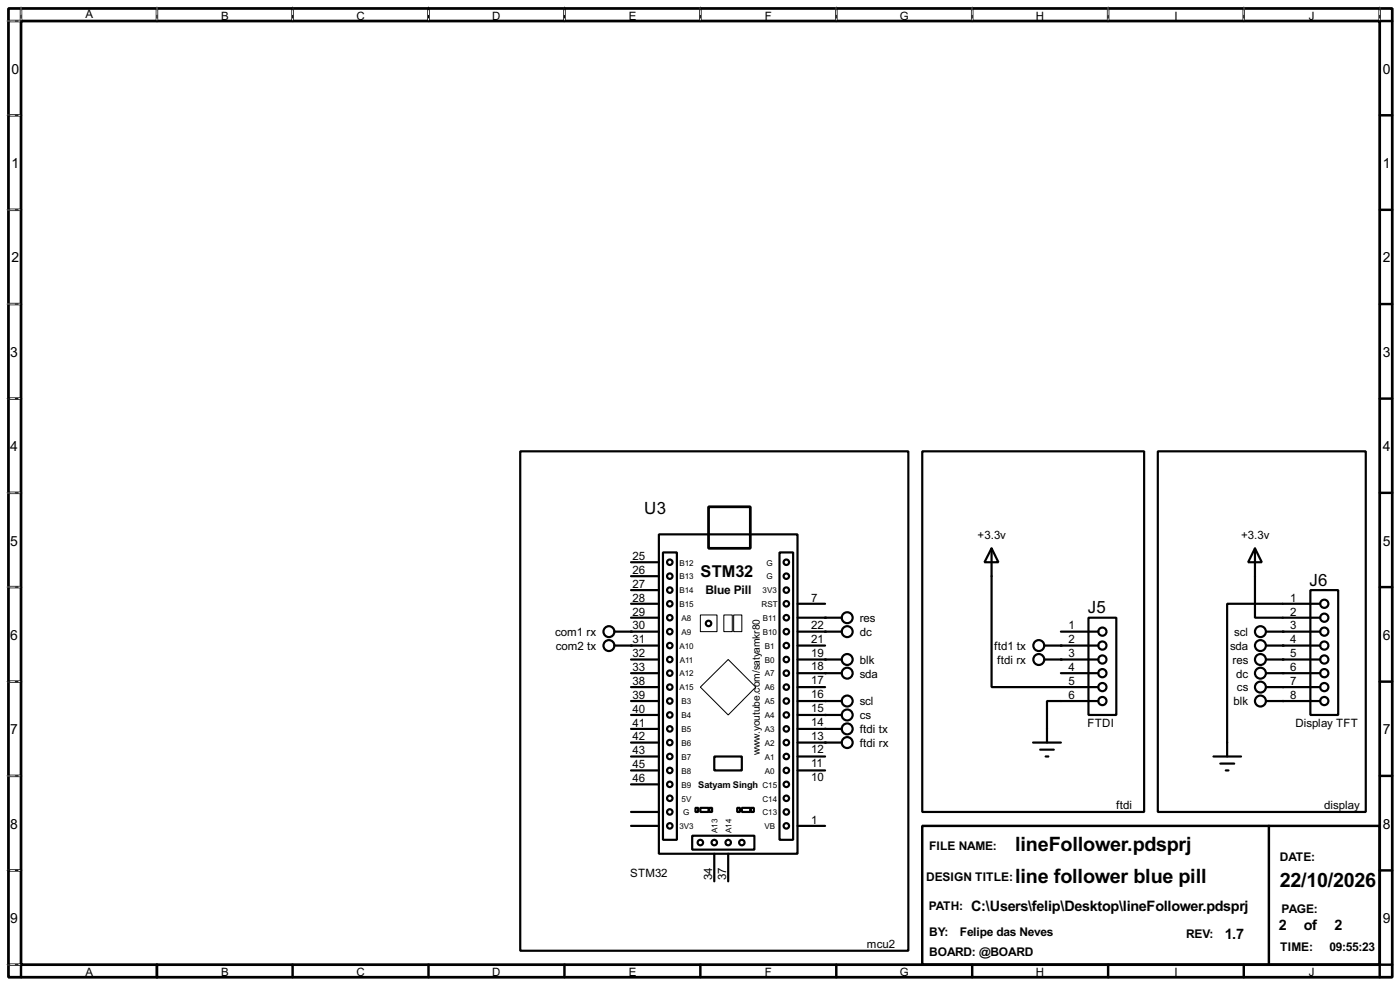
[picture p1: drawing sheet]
<svg xmlns="http://www.w3.org/2000/svg" width="256mm" height="180mm" viewBox="0 0 256 180" stroke-linecap="round" stroke-linejoin="round" font-family="sans-serif">
<path d="M1.6 1.6h253.5v177.3h-253.5zM3.9 3.9h248.9v172.7h-248.9zM129.8 92.8h7.7v7.6h-7.7z" fill="none" stroke="#000" stroke-width=".5"/>
<g fill="none" stroke="#000" stroke-width=".45">
<path d="M3.9 1.6v2.3h-2.3M28.8 1.6v2.3M53.6 1.6v2.3M78.5 1.6v2.3M103.4 1.6v2.3M128.3 1.6v2.3M153.2 1.6v2.3M178.1 1.6v2.3M203 1.6v2.3M227.9 1.6v2.3M252.8 1.6v2.3h2.3M1.6 21.1h2.3"/>
<path d="M1.6 38.4h2.3M252.8 21.1h2.3M252.8 38.4h2.3M1.6 55.7h2.3M252.8 55.7h2.3M1.6 73h2.3M252.8 73h2.3M1.6 90.2h2.3M252.8 90.2h2.3M1.6 107.5h2.3M252.8 107.5h2.3M1.6 124.8h2.3"/>
<path d="M252.8 124.8h2.3M1.6 142h2.3M1.6 159.3h2.3M169 151.2h83.8v25.4h-83.8zM232.5 151.2v25.4M252.8 142h2.3M252.8 159.3h2.3M1.6 176.6h2.3v2.3M28.8 176.6v2.3M53.6 176.6v2.3M78.5 176.6v2.3M103.4 176.6v2.3"/>
<path d="M128.3 176.6v2.3M153.2 176.6v2.3M178.1 176.6v2.3M203 176.6v2.3M227.9 176.6v2.3M255.1 176.6h-2.3v2.3"/>
</g>
<g fill="none" stroke="#fff" stroke-width=".18">
<path d="M1.3 3.9h2.3M3.9 1.3v2.3M28.8 1.3v2.3M53.6 1.3v2.3M78.5 1.3v2.3M103.4 1.3v2.3M128.3 1.3v2.3M153.2 1.3v2.3M178.1 1.3v2.3M203 1.3v2.3M227.9 1.3v2.3M252.8 1.3v2.3"/>
<path d="M1.3 21.1h2.3M1.3 38.4h2.3M1.3 55.7h2.3M1.3 73h2.3M1.3 90.2h2.3M1.3 107.5h2.3M1.3 124.8h2.3M1.3 142h2.3M1.3 159.3h2.3M1.3 176.6h2.3"/>
</g>
<g fill="none" stroke="#000" stroke-width=".18" stroke-dasharray=".5 1">
<path d="M1.3 3.9h2.3M3.9 1.3v2.3M28.8 1.3v2.3M53.6 1.3v2.3M78.5 1.3v2.3M103.4 1.3v2.3M128.3 1.3v2.3M153.2 1.3v2.3M178.1 1.3v2.3M203 1.3v2.3M227.9 1.3v2.3M252.8 1.3v2.3"/>
<path d="M1.3 21.1h2.3M1.3 38.4h2.3M1.3 55.7h2.3M1.3 73h2.3M1.3 90.2h2.3M1.3 107.5h2.3M1.3 124.8h2.3M1.3 142h2.3M1.3 159.3h2.3M1.3 176.6h2.3"/>
</g>
<g fill="#000">
<circle cx="115.6" cy="118.2" r=".2"/>
<circle cx="115.6" cy="115.6" r=".2"/>
<circle cx="151.2" cy="115.6" r=".2"/>
<circle cx="151.2" cy="113.1" r=".2"/>
<circle cx="194.4" cy="118.2" r=".2"/>
<circle cx="235" cy="115.6" r=".2"/>
<circle cx="235" cy="118.2" r=".2"/>
<circle cx="151.2" cy="135.9" r=".2"/>
<circle cx="151.2" cy="120.7" r=".2"/>
<circle cx="151.2" cy="123.2" r=".2"/>
<circle cx="151.2" cy="133.4" r=".2"/>
<circle cx="151.2" cy="130.9" r=".2"/>
<circle cx="151.2" cy="128.3" r=".2"/>
<circle cx="194.4" cy="120.7" r=".2"/>
<circle cx="235" cy="120.7" r=".2"/>
<circle cx="235" cy="123.2" r=".2"/>
<circle cx="235" cy="128.3" r=".2"/>
<circle cx="235" cy="125.8" r=".2"/>
</g>
<g fill="none" stroke="#000" stroke-width=".4">
<path d="M95.3 82.6h71.1v91.4h-71.1zM120.7 97.8h25.4v58.5h-25.4zM169 82.6h40.6v66h-40.6zM212.1 82.6h38.1v66h-38.1zM112.6 115.6h8.1M112.6 118.2h8.1M115.6 113.1h5.1M115.6 110.5h5.1M115.6 102.9h5.1M115.6 105.5h5.1M115.6 108h5.1M121.5 101.1h2.5v52.6h-2.5z"/>
<path d="M142.8 101.1h2.5v52.6h-2.5zM146.1 115.6h8.1M146.1 118.2h5.1M146.1 113.1h8.1M146.1 110.5h5.1M181.7 100.4l1.2 2.5h-2.5zM181.7 100.4v25.4h19.5M191.3 118.2h9.9M194.4 115.6h6.8M199.4 113.1h5.1v17.8h-5.1zM229.9 100.4l1.3 2.5h-2.5zM229.9 100.4v12.7h12"/>
<path d="M232 115.6h9.9M232 118.2h9.9M240.1 108h5.1v22.9h-5.1zM241.9 110.5h-17.1v28M115.6 120.7h5.1M115.6 123.2h5.1M115.6 128.3h5.1M115.6 130.9h5.1M115.6 133.4h5.1M115.6 135.9h5.1M115.6 138.5h5.1M115.6 125.8h5.1"/>
<path d="M130.9 138.5h5v2.5h-5zM146.1 120.7h8.1M146.1 123.2h8.1M146.1 128.3h8.1M146.1 130.9h8.1M146.1 133.4h8.1M146.1 135.9h8.1M146.1 138.5h5.1M146.1 125.8h5.1M189.3 135.9h5.1M190.6 137.2h2.5M191.3 120.7h9.9"/>
<path d="M191.6 138.5h.5M194.4 123.2h6.8M201.2 128.3h-9.4v7.6M222.3 138.5h5.1M223.6 139.8h2.5M232 120.7h9.9M232 123.2h9.9M232 128.3h9.9M232 125.8h9.9M115.6 148.6h5.1M115.6 151.2h5.1M115.6 141h5.1"/>
<path d="M115.6 143.6h5.1M126.8 153h11.4v2.5h-11.4zM127.4 147.9h.5v.7h-.5zM128.3 147.9h1.5v.7h-1.5zM130 147.9h.5v.7h-.5zM130.9 156.3v5M133.4 156.3v5M135.1 147.9h.5v.7h-.5zM135.9 147.9h1.6v.7h-1.6zM137.6 147.9h.5v.7h-.5zM146.1 151.2h5.1M146.1 141h5.1"/>
<path d="M224.6 141h.5"/>
<circle cx="111.5" cy="115.6" r="1"/>
<circle cx="111.5" cy="118.2" r="1"/>
<circle cx="122.7" cy="110.5" r=".5"/>
<circle cx="122.7" cy="102.9" r=".5"/>
<circle cx="122.7" cy="108" r=".5"/>
<circle cx="122.7" cy="115.6" r=".5"/>
<circle cx="122.7" cy="105.5" r=".5"/>
<circle cx="122.7" cy="118.2" r=".5"/>
<circle cx="122.7" cy="113.1" r=".5"/>
<circle cx="129.8" cy="114.1" r=".5"/>
<circle cx="144" cy="102.9" r=".5"/>
<circle cx="144" cy="110.5" r=".5"/>
<circle cx="144" cy="105.5" r=".5"/>
<circle cx="144" cy="113.1" r=".5"/>
<circle cx="144" cy="115.6" r=".5"/>
<circle cx="144" cy="118.2" r=".5"/>
<circle cx="144" cy="108" r=".5"/>
<circle cx="155.2" cy="115.6" r="1"/>
<circle cx="155.2" cy="113.1" r="1"/>
<circle cx="190.3" cy="118.2" r="1"/>
<circle cx="201.9" cy="118.2" r=".75"/>
<circle cx="201.9" cy="115.6" r=".75"/>
<circle cx="230.9" cy="118.2" r="1"/>
<circle cx="230.9" cy="115.6" r="1"/>
<circle cx="242.6" cy="115.6" r=".75"/>
<circle cx="242.6" cy="110.5" r=".75"/>
<circle cx="242.6" cy="118.2" r=".75"/>
<circle cx="242.6" cy="113.1" r=".75"/>
<circle cx="122.7" cy="123.2" r=".5"/>
<circle cx="122.7" cy="135.9" r=".5"/>
<circle cx="122.7" cy="130.9" r=".5"/>
<circle cx="122.7" cy="138.5" r=".5"/>
<circle cx="122.7" cy="133.4" r=".5"/>
<circle cx="122.7" cy="128.3" r=".5"/>
<circle cx="122.7" cy="120.7" r=".5"/>
<circle cx="122.7" cy="125.8" r=".5"/>
<circle cx="144" cy="133.4" r=".5"/>
<circle cx="144" cy="123.2" r=".5"/>
<circle cx="144" cy="130.9" r=".5"/>
<circle cx="144" cy="128.3" r=".5"/>
<circle cx="144" cy="138.5" r=".5"/>
<circle cx="144" cy="120.7" r=".5"/>
<circle cx="144" cy="125.8" r=".5"/>
<circle cx="144" cy="135.9" r=".5"/>
<circle cx="155.2" cy="130.9" r="1"/>
<circle cx="155.2" cy="135.9" r="1"/>
<circle cx="155.2" cy="120.7" r="1"/>
<circle cx="155.2" cy="123.2" r="1"/>
<circle cx="155.2" cy="133.4" r="1"/>
<circle cx="155.2" cy="128.3" r="1"/>
<circle cx="190.3" cy="120.7" r="1"/>
<circle cx="201.9" cy="120.7" r=".75"/>
<circle cx="201.9" cy="128.3" r=".75"/>
<circle cx="201.9" cy="123.2" r=".75"/>
<circle cx="201.9" cy="125.8" r=".75"/>
<circle cx="230.9" cy="125.8" r="1"/>
<circle cx="230.9" cy="128.3" r="1"/>
<circle cx="230.9" cy="120.7" r="1"/>
<circle cx="230.9" cy="123.2" r="1"/>
<circle cx="242.6" cy="120.7" r=".75"/>
<circle cx="242.6" cy="125.8" r=".75"/>
<circle cx="242.6" cy="123.2" r=".75"/>
<circle cx="242.6" cy="128.3" r=".75"/>
<circle cx="122.7" cy="143.6" r=".5"/>
<circle cx="122.7" cy="151.2" r=".5"/>
<circle cx="122.7" cy="148.6" r=".5"/>
<circle cx="122.7" cy="146.1" r=".5"/>
<circle cx="122.7" cy="141" r=".5"/>
<circle cx="128.3" cy="154.2" r=".5"/>
<circle cx="130.8" cy="154.2" r=".5"/>
<circle cx="133.4" cy="154.2" r=".5"/>
<circle cx="135.9" cy="154.2" r=".5"/>
<circle cx="144" cy="146.1" r=".5"/>
<circle cx="144" cy="141" r=".5"/>
<circle cx="144" cy="143.6" r=".5"/>
<circle cx="144" cy="148.6" r=".5"/>
<circle cx="144" cy="151.2" r=".5"/>
</g>
<path d="M128.3 112.6h3.1v3h-3.1zM132.6 112.6h1.6v3h-1.6zM134.4 112.6h1.5v3h-1.5zM128.3 125.8l5.1-5.1 5.1 5.1-5.1 5.1z" fill="none" stroke="#000" stroke-width=".18"/>
<g font-size="4.1">
<text x="186" y="155.8">lineFollower.pdsprj</text>
<text x="186" y="161.7">line follower blue pill</text>
<text x="234.5" y="162.4">22/10/2026</text>
</g>
<g font-size="3.5">
<text x="118" y="94.1">U3</text>
<text x="239.9" y="107.2">J6</text>
<text x="199.3" y="112.3">J5</text>
</g>
<text font-size="3.4" x="128.4" y="105.7">STM32</text>
<g font-size="3">
<text x="177.9" y="166.7">C:\Users\felip\Desktop\lineFollower.pdsprj</text>
<text x="224.4" y="171.8">1.7</text>
<text x="234.3" y="170.3">2</text>
<text x="238.9" y="170.3">of</text>
<text x="244.5" y="170.3">2</text>
</g>
<g font-size="2.9">
<text x="2.1" y="13.5">0</text>
<text x="253.4" y="13.5">0</text>
<text x="2.1" y="30.7">1</text>
<text x="253.4" y="30.7">1</text>
<text x="2.1" y="48">2</text>
<text x="253.4" y="48">2</text>
<text x="1.9" y="65.3">3</text>
<text x="253.4" y="65.3">3</text>
<text x="1.9" y="82.5">4</text>
<text x="253.4" y="82.5">4</text>
<text x="1.9" y="99.9">5</text>
<text x="253.4" y="99.9">5</text>
<text x="1.9" y="117.1">6</text>
<text x="253.4" y="117.1">6</text>
<text x="1.9" y="134.4">7</text>
<text x="253.4" y="134.4">7</text>
<text x="1.9" y="151.7">8</text>
<text x="253.4" y="151.7">8</text>
<text x="1.9" y="168.9">9</text>
<text x="253.4" y="168.9">9</text>
</g>
<g font-size="2.5">
<text x="129.2" y="108.8">Blue Pill</text>
<text x="170.2" y="155.6">FILE NAME:</text>
<text x="169.7" y="161.2">DESIGN TITLE:</text>
<text x="234.5" y="157.7">DATE:</text>
<text x="170.1" y="166.5">PATH:</text>
<text x="234.8" y="167.1">PAGE:</text>
<text x="170.2" y="171.4">BY:</text>
<text x="175.8" y="171.4">Felipe das Neves</text>
<text x="217.3" y="171.6">REV:</text>
<text x="170.2" y="175">BOARD: @BOARD</text>
<text x="234.5" y="174.1">TIME:</text>
<text x="243.6" y="174.1">09:55:23</text>
</g>
<g font-size="2.4">
<text x="15.6" y="3.4">A</text>
<text x="40.5" y="3.6">B</text>
<text x="65.3" y="3.6">C</text>
<text x="90.2" y="3.6">D</text>
<text x="115.2" y="3.6">E</text>
<text x="140.1" y="3.6">F</text>
<text x="164.8" y="3.6">G</text>
<text x="189.8" y="3.6">H</text>
<text x="215.1" y="3.6">I</text>
<text x="239.8" y="3.6">J</text>
<text x="179.1" y="98.6">+3.3v</text>
<text x="227.4" y="98.6">+3.3v</text>
<text x="115.9" y="102.5">25</text>
<text x="115.9" y="105.1">26</text>
<text x="115.9" y="107.6">27</text>
<text x="115.9" y="112.7">29</text>
<text x="115.9" y="110.1">28</text>
<text x="148.6" y="110.1">7</text>
<text x="157.5" y="113.9">res</text>
<text x="236.4" y="110.1">1</text>
<text x="236.4" y="112.7">2</text>
<text x="101.7" y="116.4">com1 rx</text>
<text x="101.8" y="119">com2 tx</text>
<text x="115.9" y="115.2">30</text>
<text x="115.9" y="117.8">31</text>
<text x="148.6" y="117.6">21</text>
<text x="148.6" y="115.1">22</text>
<text x="157.5" y="116.4">dc</text>
<text x="182.2" y="119">ftd1 tx</text>
<text x="195.8" y="115.2">1</text>
<text x="195.8" y="117.8">2</text>
<text x="225.4" y="119">sda</text>
<text x="226.1" y="116.4">scl</text>
<text x="236.4" y="115.2">3</text>
<text x="236.4" y="117.8">4</text>
<text x="115.9" y="120.3">32</text>
<text x="115.9" y="122.8">33</text>
<text x="115.9" y="125.4">38</text>
<text x="148.6" y="125.2">17</text>
<text x="148.6" y="122.7">18</text>
<text x="148.6" y="120.2">19</text>
<text x="157.5" y="121.5">blk</text>
<text x="157.5" y="124">sda</text>
<text x="182.7" y="121.5">ftdi rx</text>
<text x="195.8" y="120.3">3</text>
<text x="195.8" y="122.8">4</text>
<text x="195.8" y="125.4">5</text>
<text x="225.8" y="121.5">res</text>
<text x="226.5" y="124">dc</text>
<text x="236.4" y="120.3">5</text>
<text x="236.4" y="122.8">6</text>
<text x="236.4" y="125.4">7</text>
<text x="115.9" y="127.9">39</text>
<text x="115.9" y="130.5">40</text>
<text x="148.6" y="130.3">15</text>
<text x="148.6" y="127.8">16</text>
<text x="157.5" y="129.1">scl</text>
<text x="157.5" y="131.7">cs</text>
<text x="195.8" y="127.9">6</text>
<text x="226" y="129.1">blk</text>
<text x="226.6" y="126.6">cs</text>
<text x="236.4" y="127.9">8</text>
<text x="115.9" y="133">41</text>
<text x="115.9" y="135.5">42</text>
<text x="148.6" y="137.9">12</text>
<text x="148.6" y="135.4">13</text>
<text x="148.6" y="132.9">14</text>
<text x="157.5" y="134.2">ftdi tx</text>
<text x="157.5" y="136.7">ftdi rx</text>
<text x="199.2" y="133.1">FTDI</text>
<text x="237.3" y="133.1">Display TFT</text>
<text x="115.9" y="140.6">45</text>
<text x="115.9" y="143.2">46</text>
<text x="115.9" y="138.1">43</text>
<text x="148.6" y="143">10</text>
<text x="148.6" y="140.5">11</text>
<text x="204.5" y="148.1">ftdi</text>
<text x="242.6" y="148.1">display</text>
<text x="148.6" y="150.8">1</text>
<text x="115.4" y="160.6">STM32</text>
<text x="130.5" y="161.1" transform="rotate(-90 130.5 161.1)">34</text>
<text x="133" y="161.1" transform="rotate(-90 133 161.1)">37</text>
<text x="158.8" y="173.5">mcu2</text>
<text x="15.6" y="178.7">A</text>
<text x="40.5" y="178.7">B</text>
<text x="65.3" y="178.7">C</text>
<text x="90.2" y="178.7">D</text>
<text x="115.2" y="178.7">E</text>
<text x="140.1" y="178.7">F</text>
<text x="164.8" y="178.7">G</text>
<text x="189.8" y="178.7">H</text>
<text x="215.1" y="178.7">I</text>
<text x="239.8" y="178.7">J</text>
</g>
<text font-size="2.1" x="139.2" y="138.3" transform="rotate(-90 139.2 138.3)">www.youtube.com/satyamkr80</text>
<text font-size="1.9" x="127.9" y="144.3">Satyam Singh</text>
<g font-size="1.7">
<text x="124.5" y="103.5">B12</text>
<text x="124.5" y="106.1">B13</text>
<text x="140.4" y="106.1">G</text>
<text x="140.4" y="103.5">G</text>
<text x="124.5" y="108.6">B14</text>
<text x="124.5" y="111.1">B15</text>
<text x="124.9" y="113.7">A8</text>
<text x="139.5" y="111.1">RST</text>
<text x="139.7" y="108.6">3V3</text>
<text x="139.8" y="113.7">B11</text>
<text x="124.5" y="118.8">A10</text>
<text x="124.9" y="116.2">A9</text>
<text x="139.7" y="116.2">B10</text>
<text x="140.1" y="118.8">B1</text>
<text x="124.5" y="123.8">A12</text>
<text x="124.5" y="121.3">A11</text>
<text x="140.1" y="123.8">A7</text>
<text x="140.1" y="121.3">B0</text>
<text x="124.5" y="126.4">A15</text>
<text x="124.9" y="128.9">B3</text>
<text x="124.9" y="131.5">B4</text>
<text x="140.1" y="131.5">A4</text>
<text x="140.1" y="128.9">A5</text>
<text x="140.1" y="126.4">A6</text>
<text x="124.9" y="134">B5</text>
<text x="124.9" y="136.5">B6</text>
<text x="140.1" y="136.5">A2</text>
<text x="140.1" y="134">A3</text>
<text x="124.9" y="139.1">B7</text>
<text x="124.9" y="141.6">B8</text>
<text x="140.1" y="141.6">A0</text>
<text x="140.1" y="139.1">A1</text>
<text x="124.9" y="146.7">5V</text>
<text x="124.9" y="144.2">B9</text>
<text x="125.2" y="149.2">G</text>
<text x="139.7" y="149.2">C13</text>
<text x="139.7" y="146.7">C14</text>
<text x="139.7" y="144.2">C15</text>
<text x="124.5" y="151.8">3V3</text>
<text x="131.5" y="152.4" transform="rotate(-90 131.5 152.4)">A13</text>
<text x="134" y="152.4" transform="rotate(-90 134 152.4)">A14</text>
<text x="140" y="151.8">VB</text>
</g>
</svg>
